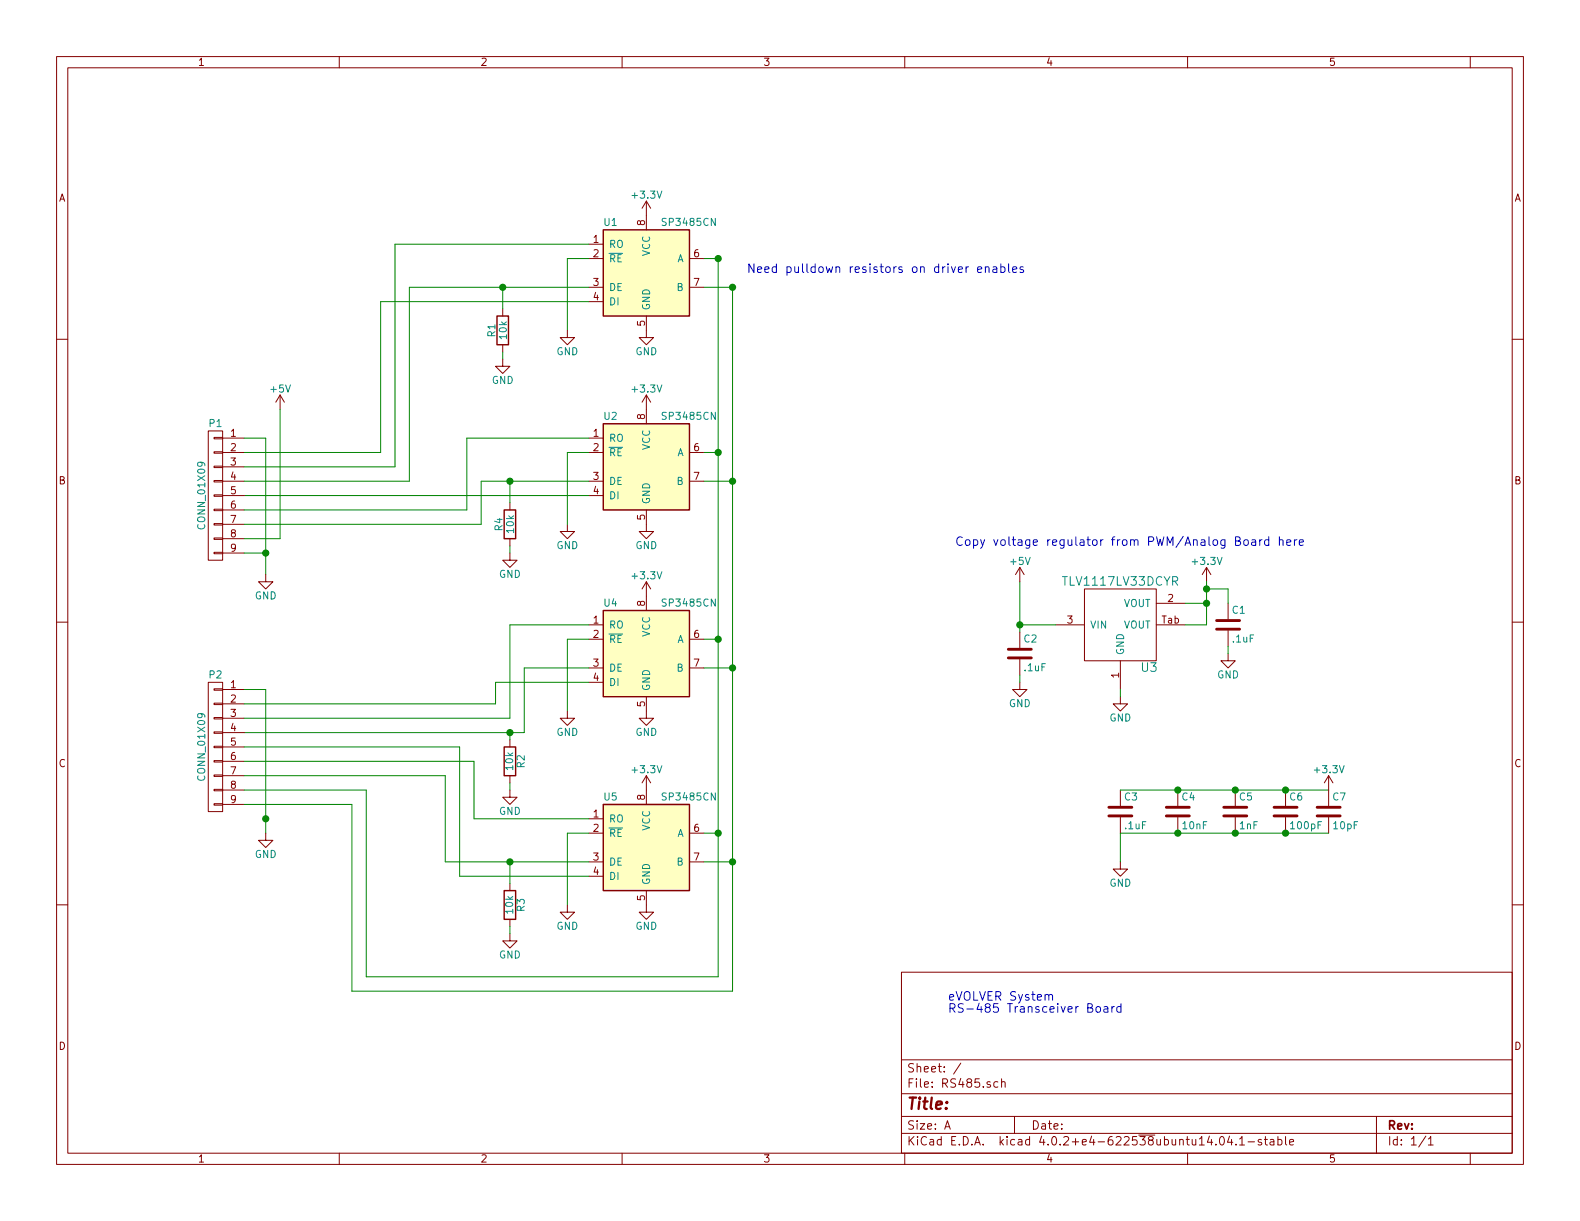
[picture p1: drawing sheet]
<svg xmlns="http://www.w3.org/2000/svg" width="279mm" height="216mm" viewBox="0 0 279 216" stroke-linecap="round" stroke-linejoin="round" font-family="sans-serif">
<g fill="none" stroke="#840000" stroke-width=".18">
<path d="M10 10h259.4v195.9h-259.4zM12 12h255.4v191.9h-255.4zM60 10v2M110 10v2M160 10v2M210 10v2M260 10v2M114.3 35.6v5M114.3 35.6l-.8 1.2M114.3 35.6l.8 1.2M10 60h2M88.9 54.6v1.3"/>
<path d="M100.3 58.4v1.3h1.3l-1.3 1.3-1.2-1.3h1.2M104.1 43.2h2.6M104.1 45.7h2.6M104.1 50.8h2.6M104.1 53.3h2.6M114.3 55.9v3.8h1.3l-1.3 1.3-1.3-1.3h1.3M121.9 45.7h2.6M121.9 50.8h2.6M267.4 60h2M36.8 76.2h2.6v22.9h-2.6zM37.8 79.9h1.6v.2h-1.6zM37.8 77.3h1.6v.3h-1.6z"/>
<path d="M39.4 77.5h3.8M49.5 69.9l-.7 1.2M49.5 69.9v2.5M49.5 69.9l.8 1.2M88.9 63.5v1.3h1.3l-1.3 1.2-1.3-1.2h1.3M88.9 61v1.2M104.1 77.5h2.6M114.3 69.9v5M114.3 69.9l-.8 1.2M114.3 69.9l.8 1.2M37.8 97.7h1.6v.2h-1.6zM37.8 95.1h1.6v.3h-1.6z"/>
<path d="M37.8 92.6h1.6v.2h-1.6zM37.8 90h1.6v.3h-1.6zM37.8 87.5h1.6v.3h-1.6zM37.8 85h1.6v.2h-1.6zM37.8 82.4h1.6v.3h-1.6zM39.4 80h3.8M39.4 85.1h3.8M39.4 87.6h3.8M39.4 82.6h3.8M39.4 90.2h3.8M39.4 92.7h3.8M39.4 95.3h3.8"/>
<path d="M39.4 97.8h3.8M90.2 97.8v1.3h1.2l-1.2 1.2-1.3-1.2h1.3M90.2 88.9v1.3M90.2 95.3v1.2M100.3 92.7v1.3h1.3l-1.3 1.3-1.2-1.3h1.2M104.1 80h2.6M104.1 85.1h2.6M104.1 87.6h2.6M114.3 90.2v3.8h1.3l-1.3 1.3-1.3-1.3h1.3M121.9 80h2.6M121.9 85.1h2.6M10 110h2"/>
<path d="M47 101.6v1.3h1.3l-1.3 1.2-1.3-1.2h1.3M104.1 110.5h2.6M104.1 113h2.6M104.1 118.1h2.6M114.3 102.9v5.1M114.3 102.9l-.8 1.2M114.3 102.9l.8 1.2M121.9 113h2.6M121.9 118.1h2.6M180.3 100.3l-.7 1.3M180.3 100.3v2.6M180.3 111.8v2.8"/>
<path d="M180.3 116.6v2.8M180.3 100.3l.8 1.3M186.7 110.5h5.1M191.8 104.1h12.7v12.7h-12.7zM198.1 116.8v5.1M204.5 110.5h5M204.5 106.7h5M213.4 100.3l-.8 1.3M213.4 100.3v2.6M213.4 100.3l.7 1.3M217.2 115.6v1.2h1.2l-1.2 1.3-1.3-1.3h1.3M217.2 106.7v2.8"/>
<path d="M217.2 111.5v2.8M267.4 110h2M36.8 120.7h2.6v22.8h-2.6zM37.8 139.6h1.6v.2h-1.6zM37.8 137h1.6v.3h-1.6zM37.8 134.5h1.6v.2h-1.6zM37.8 132h1.6v.2h-1.6zM37.8 129.4h1.6v.3h-1.6zM37.8 126.9h1.6v.2h-1.6zM37.8 124.3h1.6v.3h-1.6zM37.8 121.8h1.6v.2h-1.6zM39.4 121.9h3.8"/>
<path d="M39.4 124.5h3.8M39.4 127h3.8M39.4 129.5h3.8M39.4 132.1h3.8M39.4 134.6h3.8M39.4 137.2h3.8M39.4 139.7h3.8M90.2 139.7v1.3h1.2l-1.2 1.2-1.3-1.2h1.3M90.2 130.8v1.3M90.2 137.2v1.2M100.3 125.7v1.3h1.3l-1.3 1.3-1.2-1.3h1.2M104.1 120.7h2.6"/>
<path d="M114.3 123.2v3.8h1.3l-1.3 1.3-1.3-1.3h1.3M114.3 137.2v5M114.3 137.2l-.8 1.2M114.3 137.2l.8 1.2M180.3 120.7v1.2h1.3l-1.3 1.3-1.2-1.3h1.2M198.1 123.2v1.3h1.3l-1.3 1.2-1.3-1.2h1.3M198.1 139.7v2.8M208.3 139.7v2.8M218.4 139.7v2.8M227.3 139.7v2.8M234.9 137.2v5.3M234.9 137.2l-.7 1.2"/>
<path d="M234.9 137.2l.8 1.2M10 160h2M37.8 142.1h1.6v.3h-1.6zM39.4 142.2h3.8M47 147.3v1.3h1.3l-1.3 1.3-1.3-1.3h1.3M90.2 156.2v1.3M104.1 144.8h2.6M104.1 147.3h2.6M104.1 152.4h2.6M104.1 154.9h2.6M114.3 157.5v3.8h1.3l-1.3 1.3-1.3-1.3h1.3M121.9 147.3h2.6"/>
<path d="M121.9 152.4h2.6M198.1 152.4v1.3h1.3l-1.3 1.2-1.3-1.2h1.3M198.1 144.5v2.8M208.3 144.5v2.8M218.4 144.5v2.8M227.3 144.5v2.8M234.9 144.5v2.8M267.4 160h2M90.2 165.1v1.3h1.2l-1.2 1.2-1.3-1.2h1.3M90.2 162.6v1.2M100.3 160v1.3h1.3l-1.3 1.3-1.2-1.3h1.2M159.4 171.9h108v32h-108z"/>
<path d="M159.4 197.4h108M159.4 193.4h108M159.4 187.4h108M167.1 199.7l.4-1.5 .5 1.5M167.2 199.2h.7M169.9 188l-1.3 1.9M176.5 191.3h-.5l-.3 .2 .1 .6 .2 .2 .5-.1M177.1 191.4l.2-.1h.4v1M177.1 190.8v1.5M179.4 197.4v3M243.4 197.4v6.5M60 203.9v2"/>
<path d="M110 203.9v2M159.4 200.4h108M160 203.9v2M210 203.9v2M215.8 201.1l.2-.1a.81 .81 0 0 1 .6 .6 .81 .81 0 0 1-.3 .8l-.1 .1a.79 .79 0 0 1-.4-1.4zM217.4 200.9l-.3 1.1h.9M217.8 201.5v1M218.6 202.3v.2M219.2 201.4l.4-.4v1.5M219.2 202.5h.9M220.7 201.9h1.1M223.1 201.5a.37 .37 0 0 0-.6 .2l.1 .2 .5 .1v.2l-.2 .3-.4-.1"/>
<path d="M223.6 201.5h.5M223.8 201v1.3l.3 .2M224.6 201.5h.6l.1 1M225.3 201.8l-.5 .1-.2 .2 .2 .4 .5-.1M226 201.5h.4l.3 .3-.1 .6h-.6M226 201v1.5M227.3 201v1.3l.2 .2M228 202l.8-.2-.1-.3h-.4l-.3 .2 .1 .7h.6M252.1 200.9l-1.2 1.9M252.6 201.4l.4-.4v1.5M252.6 202.5h.8M260 203.9v2"/>
</g>
<g fill="#ffffc2" stroke="#ffffc2" stroke-width=".18">
<path d="M106.7 40.6h15.2v15.3h-15.2z"/>
<path d="M106.7 74.9h15.2v15.3h-15.2z"/>
<path d="M106.7 108h15.2v15.2h-15.2z"/>
<path d="M106.7 142.2h15.2v15.3h-15.2z"/>
</g>
<path d="M87.9 55.9h2v5.1h-2zM106.7 40.6h15.2v15.3h-15.2zM106.7 74.9h15.2v15.3h-15.2zM89.2 90.2h2v5.1h-2zM106.7 108h15.2v15.2h-15.2zM89.2 132.1h2v5.1h-2zM89.2 157.5h2v5.1h-2zM106.7 142.2h15.2v15.3h-15.2z" fill="none" stroke="#840000" stroke-width=".25"/>
<g fill="none" stroke="#840000" stroke-width=".51">
<path d="M178.3 116.3h4.1M178.3 114.8h4.1M215.1 111.3h4.1M215.1 109.7h4.1M196.1 144.3h4.1M196.1 142.7h4.1M206.2 144.3h4.1M206.2 142.7h4.1M216.4 144.3h4.1M216.4 142.7h4.1M225.3 144.3h4.1M225.3 142.7h4.1"/>
<path d="M232.9 144.3h4.1M232.9 142.7h4.1"/>
</g>
<g fill="none" stroke="#008400" stroke-width=".18">
<path d="M88.9 50.8v3.8M104.1 53.3h-36.8v26.7h-24.1M104.1 50.8h-31.7v34.3h-29.2M104.1 43.2h-34.3v39.4h-26.6M104.1 45.7h-3.8v12.7M124.5 45.7h2.5v127h-62.2v-33h-21.6M124.5 50.8h5v124.5h-67.3v-33.1h-19M43.2 77.5h3.8v24.1M49.5 72.4v22.9h-6.3M88.9 62.2v1.3M104.1 77.5h-21.6v12.7h-39.3M43.2 87.6h60.9"/>
<path d="M43.2 97.8h3.8M90.2 85.1v3.8M90.2 96.5v1.3M104.1 80h-3.8v12.7M104.1 85.1h-19v7.6h-41.9M124.5 80h2.5M124.5 85.1h5M104.1 113h-3.8v12.7M104.1 118.1h-11.4v11.4h-49.5M104.1 110.5h-13.9v16.5h-47M124.5 113h2.5M124.5 118.1h5"/>
<path d="M180.3 110.5h6.4M180.3 102.9v8.9M180.3 119.4v1.3M209.5 106.7h3.9M213.4 102.9v7.6h-3.9M213.4 104.1h3.8v2.6M217.2 114.3v1.3M43.2 137.2h35.5v15.2h25.4M43.2 121.9h3.8v25.4M43.2 132.1h38.1v22.8h22.8M43.2 134.6h40.6v10.2h20.3M90.2 129.5v1.3"/>
<path d="M90.2 138.4v1.3M104.1 120.7h-16.5v3.8h-44.4M198.1 121.9v1.3M198.1 139.7h36.8M90.2 152.4v3.8M104.1 147.3h-3.8v12.7M124.5 147.3h2.5M124.5 152.4h5M234.9 147.3h-36.8v5.1M90.2 163.8v1.3"/>
</g>
<g fill="#008400" stroke="#008400" stroke-width=".25">
<circle cx="218.4" cy="147.3" r=".51"/>
<circle cx="227.3" cy="147.3" r=".51"/>
<circle cx="208.3" cy="147.3" r=".51"/>
<circle cx="208.3" cy="139.7" r=".51"/>
<circle cx="218.4" cy="139.7" r=".51"/>
<circle cx="227.3" cy="139.7" r=".51"/>
<circle cx="127" cy="45.7" r=".51"/>
<circle cx="127" cy="80" r=".51"/>
<circle cx="129.5" cy="50.8" r=".51"/>
<circle cx="129.5" cy="85.1" r=".51"/>
<circle cx="127" cy="113" r=".51"/>
<circle cx="129.5" cy="118.1" r=".51"/>
<circle cx="47" cy="144.8" r=".51"/>
<circle cx="127" cy="147.3" r=".51"/>
<circle cx="129.5" cy="152.4" r=".51"/>
<circle cx="88.9" cy="50.8" r=".51"/>
<circle cx="90.2" cy="85.1" r=".51"/>
<circle cx="90.2" cy="129.5" r=".51"/>
<circle cx="90.2" cy="152.4" r=".51"/>
<circle cx="180.3" cy="110.5" r=".51"/>
<circle cx="213.4" cy="106.7" r=".51"/>
<circle cx="213.4" cy="104.1" r=".51"/>
<circle cx="47" cy="97.8" r=".51"/>
</g>
<g fill="none" stroke="#0000c2" stroke-width=".18">
<path d="M172.9 47.7l.7-.2-.1-.3h-.4l-.2 .2v.7h.6M174.2 47.3l.1-.1a.36 .36 0 0 1 .6 .2v.8M174.2 47.2v1M175.6 47.2h.6l.1 1M176.3 47.5l-.5 .1a.3 .3 0 0 0-.3 .3 .3 .3 0 0 0 .3 .3l.5-.1M177 47.2a.48 .48 0 0 1 .6 .1v.7a.48 .48 0 0 1-.6 .1M177 46.7v1.5M178.4 46.7v1.3l.2 .2M179.1 47.7l.7-.2-.1-.3h-.4l-.2 .2v.7h.6M180.9 47.2h-.3l-.2 .2v.2l.5 .2v.3h-.5M220 95.6l.2-.2 .5 .2 .1 .6-.2 .2h-.4l-.2-.1zM221.4 95.5h.6v.9"/>
<path d="M222 95.8l-.5 .1a.3 .3 0 0 0-.2 .3 .3 .3 0 0 0 .2 .2h.5M222.8 95.4v1M223.2 95.4l-.3 .1-.1 .2M224.4 95.5a.48 .48 0 0 0-.7 .1v.7a.48 .48 0 0 0 .7 .1M224.4 94.9v1.5M226.2 95.6l.1-.1a.36 .36 0 0 1 .6 .2v.7M226.2 94.9v1.5M227.5 95.9l.8-.1-.1-.3-.4-.1-.3 .3 .1 .7h.6M228.9 95.4v1M229.3 95.4l-.2 .1-.2 .2M229.8 95.9l.7-.1-.1-.3-.4-.1-.2 .3v.7h.6M185.5 176.1a.35 .35 0 0 1 .3-.3 .35 .35 0 0 1 .3 .3v.8"/>
<path d="M193.9 178.1l.2-.1 .4 .1 .1 .6-.1 .2-.4 .1-.2-.2zM195.2 178.1h.6l.1 .9M195.9 178.3l-.5 .1a.3 .3 0 0 0-.2 .3 .3 .3 0 0 0 .2 .3l.5-.1M196.6 178v1M197.1 178l-.3 .1-.2 .2M198.2 178.1a.48 .48 0 0 0-.6 0v.7a.48 .48 0 0 0 .6 .1M198.2 177.5v1.5"/>
</g>
<text font-size="2.8" fill="#840000" x="160.4" y="196.2">Title:</text>
<g font-size="2.1" fill="#0000c2">
<text x="132.1" y="48.3">Need pulldown resistors on driver enables</text>
<text x="168.9" y="96.5">Copy voltage regulator from PWM/Analog Board here</text>
<text x="167.6" y="176.9">eVOLVER System</text>
<text x="167.6" y="179.1">RS-485 Transceiver Board</text>
</g>
<g font-size="2.1" fill="#008484">
<text x="188.2" y="103.6">TLV1117LV33DCYR</text>
<text x="201.9" y="118.8">U3</text>
</g>
<g font-size="2.1" fill="#840000">
<text x="160.4" y="189.6">Sheet: /</text>
<text x="160.4" y="192.3">File: RS485.sch</text>
<text x="160.4" y="202.5">KiCad E.D.A. kicad 4.0.2+e4-622538ubuntu14.04.1-stable</text>
<text x="160.4" y="199.7">Size: A</text>
<text x="182.4" y="199.7">Date:</text>
<text x="245.4" y="199.7">Rev:</text>
<text x="245.4" y="202.5">Id: 1/1</text>
</g>
<g font-size="1.8" fill="#840000">
<text x="35" y="11.6">1</text>
<text x="85" y="11.6">2</text>
<text x="135" y="11.6">3</text>
<text x="185" y="11.6">4</text>
<text x="235" y="11.6">5</text>
<text x="10.4" y="35.6">A</text>
<text x="267.8" y="35.6">A</text>
<text x="114" y="39.9" transform="rotate(-90 114 39.9)">8</text>
<text x="104.9" y="42.9">1</text>
<text x="104.9" y="45.5">2</text>
<text x="122.7" y="45.5">6</text>
<text x="104.9" y="50.5">3</text>
<text x="104.9" y="53.1">4</text>
<text x="122.7" y="50.5">7</text>
<text x="114" y="57.6" transform="rotate(-90 114 57.6)">5</text>
<text x="40.8" y="77.2">1</text>
<text x="104.9" y="77.2">1</text>
<text x="114" y="74.1" transform="rotate(-90 114 74.1)">8</text>
<text x="40.8" y="79.8">2</text>
<text x="40.8" y="82.3">3</text>
<text x="104.9" y="79.8">2</text>
<text x="122.7" y="79.8">6</text>
<text x="10.4" y="85.6">B</text>
<text x="40.8" y="84.8">4</text>
<text x="40.8" y="87.4">5</text>
<text x="40.8" y="89.9">6</text>
<text x="104.9" y="84.8">3</text>
<text x="104.9" y="87.4">4</text>
<text x="122.7" y="84.8">7</text>
<text x="267.8" y="85.6">B</text>
<text x="40.8" y="92.5">7</text>
<text x="40.8" y="95">8</text>
<text x="114" y="91.9" transform="rotate(-90 114 91.9)">5</text>
<text x="40.8" y="97.5">9</text>
<text x="114" y="107.2" transform="rotate(-90 114 107.2)">8</text>
<text x="206.5" y="106.4">2</text>
<text x="104.9" y="110.2">1</text>
<text x="104.9" y="112.8">2</text>
<text x="122.7" y="112.8">6</text>
<text x="188.7" y="110.2">3</text>
<text x="205.4" y="110.2">Tab</text>
<text x="104.9" y="117.9">3</text>
<text x="122.7" y="117.9">7</text>
<text x="197.9" y="119.9" transform="rotate(-90 197.9 119.9)">1</text>
<text x="40.8" y="121.7">1</text>
<text x="40.8" y="124.2">2</text>
<text x="104.9" y="120.4">4</text>
<text x="114" y="124.9" transform="rotate(-90 114 124.9)">5</text>
<text x="40.8" y="126.7">3</text>
<text x="40.8" y="129.3">4</text>
<text x="40.8" y="131.8">5</text>
<text x="10.4" y="135.6">C</text>
<text x="40.8" y="134.4">6</text>
<text x="40.8" y="136.9">7</text>
<text x="267.8" y="135.6">C</text>
<text x="40.8" y="139.4">8</text>
<text x="40.8" y="142">9</text>
<text x="114" y="141.5" transform="rotate(-90 114 141.5)">8</text>
<text x="104.9" y="144.5">1</text>
<text x="104.9" y="147.1">2</text>
<text x="122.7" y="147.1">6</text>
<text x="104.9" y="152.1">3</text>
<text x="104.9" y="154.7">4</text>
<text x="122.7" y="152.1">7</text>
<text x="114" y="159.2" transform="rotate(-90 114 159.2)">5</text>
<text x="10.4" y="185.6">D</text>
<text x="267.8" y="185.6">D</text>
<text x="35" y="205.5">1</text>
<text x="85" y="205.5">2</text>
<text x="135" y="205.5">3</text>
<text x="185" y="205.5">4</text>
<text x="235" y="205.5">5</text>
</g>
<g font-size="1.8" fill="#008484">
<text x="112" y="35.1">+3.3V</text>
<text x="106.8" y="39.9">U1</text>
<text x="117.4" y="39.9">SP3485CN</text>
<text x="107.7" y="43.8">RO</text>
<text x="107.7" y="46.4">RE</text>
<text x="114.9" y="45.4" transform="rotate(-90 114.9 45.4)">VCC</text>
<text x="119.6" y="46.4">A</text>
<text x="107.7" y="51.4">DE</text>
<text x="107.7" y="54">DI</text>
<text x="119.6" y="51.4">B</text>
<text x="87.6" y="59.5" transform="rotate(-90 87.6 59.5)">R1</text>
<text x="89.6" y="59.9" transform="rotate(-90 89.6 59.9)">10k</text>
<text x="114.9" y="54.9" transform="rotate(-90 114.9 54.9)">GND</text>
<text x="98.4" y="62.8">GND</text>
<text x="112.3" y="62.8">GND</text>
<text x="47.9" y="69.4">+5V</text>
<text x="86.9" y="67.9">GND</text>
<text x="112" y="69.4">+3.3V</text>
<text x="37" y="75.5">P1</text>
<text x="106.8" y="74.2">U2</text>
<text x="117.4" y="74.2">SP3485CN</text>
<text x="107.7" y="78.1">RO</text>
<text x="107.7" y="80.6">RE</text>
<text x="114.9" y="79.7" transform="rotate(-90 114.9 79.7)">VCC</text>
<text x="119.6" y="80.6">A</text>
<text x="107.7" y="85.7">DE</text>
<text x="107.7" y="88.3">DI</text>
<text x="114.9" y="89.2" transform="rotate(-90 114.9 89.2)">GND</text>
<text x="119.6" y="85.7">B</text>
<text x="36.3" y="93.3" transform="rotate(-90 36.3 93.3)">CONN_01X09</text>
<text x="88.8" y="93.8" transform="rotate(-90 88.8 93.8)">R4</text>
<text x="90.9" y="94.2" transform="rotate(-90 90.9 94.2)">10k</text>
<text x="98.4" y="97.1">GND</text>
<text x="112.3" y="97.1">GND</text>
<text x="178.7" y="99.9">+5V</text>
<text x="211" y="99.9">+3.3V</text>
<text x="45" y="106">GND</text>
<text x="88.2" y="102.2">GND</text>
<text x="106.8" y="107.2">U4</text>
<text x="112" y="102.4">+3.3V</text>
<text x="117.4" y="107.2">SP3485CN</text>
<text x="198.6" y="107.3">VOUT</text>
<text x="107.7" y="111.1">RO</text>
<text x="107.7" y="113.7">RE</text>
<text x="114.9" y="112.7" transform="rotate(-90 114.9 112.7)">VCC</text>
<text x="119.6" y="113.7">A</text>
<text x="181.1" y="113.6">C2</text>
<text x="192.8" y="111.1">VIN</text>
<text x="198.6" y="111.1">VOUT</text>
<text x="217.9" y="108.5">C1</text>
<text x="218" y="113.6">.1uF</text>
<text x="37" y="119.9">P2</text>
<text x="107.7" y="118.7">DE</text>
<text x="119.6" y="118.7">B</text>
<text x="181.2" y="118.7">.1uF</text>
<text x="198.8" y="115.8" transform="rotate(-90 198.8 115.8)">GND</text>
<text x="215.2" y="119.9">GND</text>
<text x="107.7" y="121.3">DI</text>
<text x="114.9" y="122.2" transform="rotate(-90 114.9 122.2)">GND</text>
<text x="178.4" y="125">GND</text>
<text x="98.4" y="130.1">GND</text>
<text x="112.3" y="130.1">GND</text>
<text x="196.2" y="127.6">GND</text>
<text x="36.3" y="137.7" transform="rotate(-90 36.3 137.7)">CONN_01X09</text>
<text x="90.7" y="136.1" transform="rotate(-90 90.7 136.1)">10k</text>
<text x="92.8" y="135.7" transform="rotate(-90 92.8 135.7)">R2</text>
<text x="112" y="136.7">+3.3V</text>
<text x="232.6" y="136.7">+3.3V</text>
<text x="106.8" y="141.5">U5</text>
<text x="117.4" y="141.5">SP3485CN</text>
<text x="198.9" y="141.5">C3</text>
<text x="209" y="141.5">C4</text>
<text x="219.2" y="141.5">C5</text>
<text x="228.1" y="141.5">C6</text>
<text x="235.7" y="141.5">C7</text>
<text x="88.2" y="144.1">GND</text>
<text x="107.7" y="145.4">RO</text>
<text x="107.7" y="148">RE</text>
<text x="114.9" y="147" transform="rotate(-90 114.9 147)">VCC</text>
<text x="119.6" y="148">A</text>
<text x="199" y="146.6">.1uF</text>
<text x="209.2" y="146.6">10nF</text>
<text x="219.2" y="146.6">1nF</text>
<text x="228.4" y="146.6">100pF</text>
<text x="235.9" y="146.6">10pF</text>
<text x="45" y="151.7">GND</text>
<text x="107.7" y="153">DE</text>
<text x="107.7" y="155.6">DI</text>
<text x="119.6" y="153">B</text>
<text x="90.7" y="161.5" transform="rotate(-90 90.7 161.5)">10k</text>
<text x="92.8" y="161.1" transform="rotate(-90 92.8 161.1)">R3</text>
<text x="114.9" y="156.5" transform="rotate(-90 114.9 156.5)">GND</text>
<text x="196.2" y="156.8">GND</text>
<text x="98.4" y="164.4">GND</text>
<text x="112.3" y="164.4">GND</text>
<text x="88.2" y="169.5">GND</text>
</g>
</svg>
